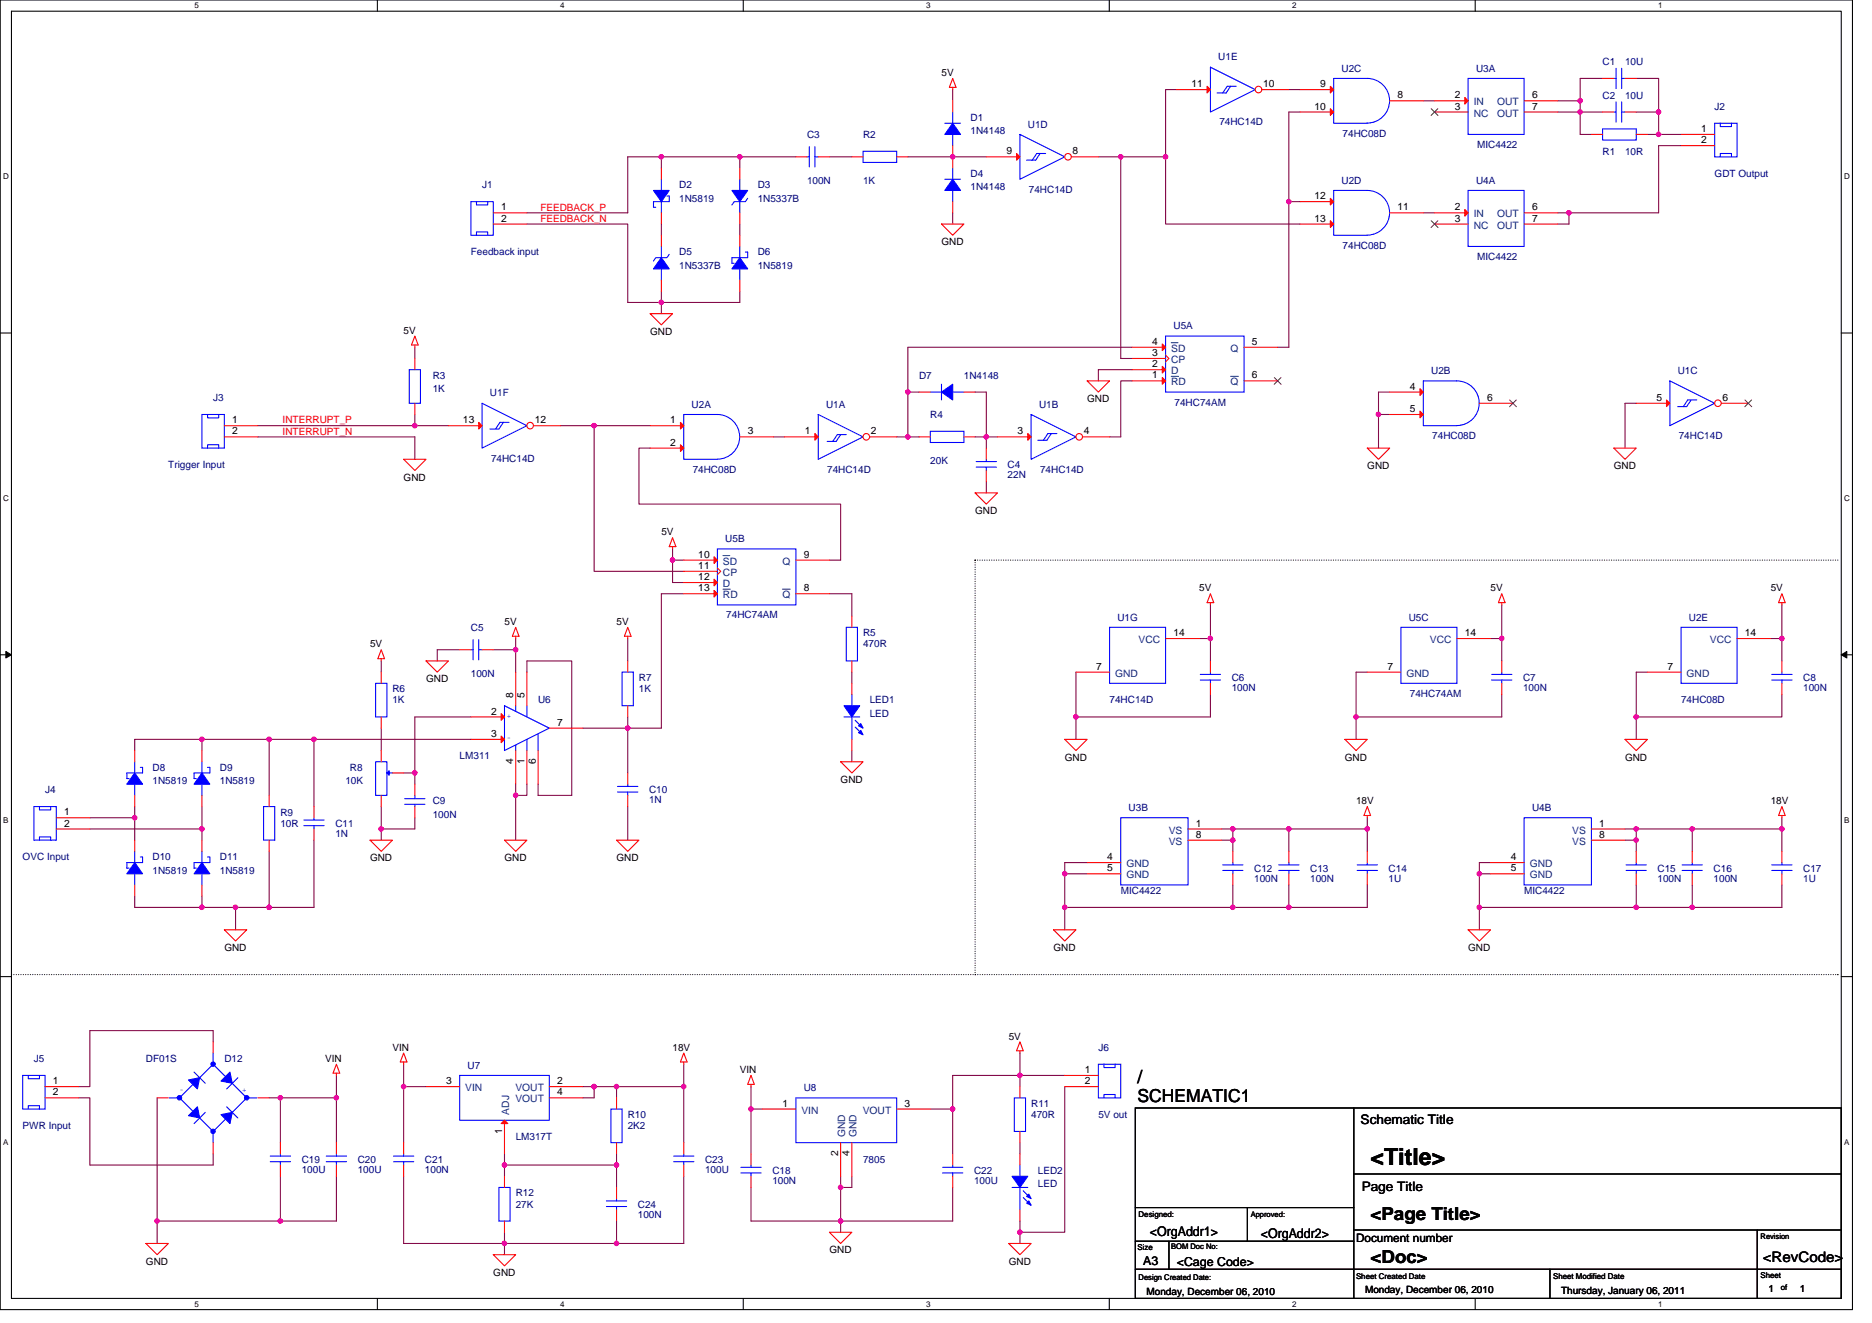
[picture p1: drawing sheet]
<svg xmlns="http://www.w3.org/2000/svg" width="297mm" height="210mm" viewBox="0 0 297 210" stroke-linecap="round" stroke-linejoin="round" font-family="sans-serif">
<path d="M0 0h293.9v207.9h-293.9zM1.8 1.8h290.4v204.3h-290.4z" fill="none" stroke="#000" stroke-width=".17"/>
<g fill="#fff">
<path d="M30.8 .2h.7v1.4h-.7z"/>
<path d="M30.8 206.3h.7v1.4h-.7z"/>
</g>
<path d="M59.9 0v1.8M59.9 206.1v1.8" fill="none" stroke="#000" stroke-width=".17"/>
<g fill="#fff">
<path d="M88.9 .2h.7v1.4h-.7z"/>
<path d="M88.9 206.3h.7v1.4h-.7z"/>
</g>
<path d="M117.9 0v1.8M117.9 206.1v1.8" fill="none" stroke="#000" stroke-width=".17"/>
<g fill="#fff">
<path d="M147 .2h.7v1.4h-.7z"/>
<path d="M147 206.3h.7v1.4h-.7z"/>
</g>
<path d="M176 0v1.8M176 206.1v1.8" fill="none" stroke="#000" stroke-width=".17"/>
<g fill="#fff">
<path d="M205 .2h.7v1.4h-.7z"/>
<path d="M205 206.3h.7v1.4h-.7z"/>
</g>
<path d="M234.1 0v1.8M234.1 206.1v1.8" fill="none" stroke="#000" stroke-width=".17"/>
<g fill="#fff">
<path d="M263.1 .2h.7v1.4h-.7z"/>
<path d="M263.1 206.3h.7v1.4h-.7z"/>
<path d="M.5 27.3h.9v1.4h-.9z"/>
<path d="M292.6 27.3h.9v1.4h-.9z"/>
<path d="M.5 78.4h.9v1.4h-.9z"/>
<path d="M292.6 78.4h.9v1.4h-.9z"/>
</g>
<path d="M0 52.9h1.8M292.2 52.9h1.7" fill="none" stroke="#000" stroke-width=".17"/>
<g fill="#fff">
<path d="M.5 129.5h.8v1.4h-.8z"/>
<path d="M292.6 129.5h.9v1.4h-.9z"/>
</g>
<path d="M0 103.9h1.8M292.2 103.9h1.7" fill="none" stroke="#000" stroke-width=".17"/>
<path d="M.9 103.4l.9 .5-.9 .5zM292.2 103.9l.8-.5v1z" fill="#000" stroke="#000" stroke-width=".16"/>
<g fill="#fff">
<path d="M.5 180.5h.8v1.4h-.8z"/>
<path d="M292.6 180.5h.9v1.4h-.9z"/>
</g>
<g fill="none" stroke="#000" stroke-width=".17">
<path d="M0 155h1.8M292.2 155h1.7M180.1 175.9h112.1v30.2h-112.1zM214.8 175.9v30.2M180.1 197h34.7M180.1 191.7h34.7M185.5 197v4.4M197.9 191.7v5.3M214.8 186.3h77.4M214.8 195.2h77.4M278.8 195.2v10.9M180.1 201.4h112.1"/>
<path d="M245.9 201.4v4.7"/>
</g>
<path d="M154.7 88.9h.1M154.7 88.9v65.8M291.6 88.9h-136.9M1.8 154.7h289.8M154.7 154.7h.1M291.6 154.7h.1" fill="none" stroke="#000" stroke-width=".17" stroke-dasharray="0 .3"/>
<g fill="none" stroke="#800040" stroke-width=".17">
<path d="M151.2 14.2v1.8M186.7 14.2h-1.7v10.7h-7.2M204.5 14.2h1.8M206.3 17.8h-1.8v14.2M225.8 16h1.8M247.2 16h3.5M247.2 17.8h7.1M250.7 16v5.3h1.8M254.3 12.4h-3.6v3.6M259.6 12.4h3.6v5.4M259.6 17.8h3.6M263.2 17.8v3.5"/>
<path d="M83.6 35.6h16v12.4h5.3M104.9 24.9h12.5M104.9 35.6v1.7M104.9 24.9v1.8M104.9 24.9h-5.3v8.9h-16M117.4 24.9h8.9M117.4 24.9v1.8M117.4 35.6v1.7M131.6 24.9h3.6M144.1 24.9h12.4M151.2 33.8v1.8M174.3 24.9h3.5"/>
<path d="M177.8 24.9v32h1.8M185 24.9v10.7h21.3M204.5 32h1.8M204.5 32v23.1h-1.8M225.8 33.8h1.8M247.2 33.8h1.8v1.8h-1.8M261.4 21.3h1.8M263.2 21.3h3.5M266.7 23.1h-3.5v10.7h-14.2M65.8 55.1v1.8M104.9 48v1.8M104.9 46.2v1.8"/>
<path d="M117.4 46.2v1.8h-12.5M179.6 58.7h-5.3v1.8M179.6 55.1h-35.5v7.1M40.9 69.3h24.9v3.6M40.9 67.6h24.9M65.8 67.6h5.4M65.8 65.8v1.8M88.9 67.6h5.4v23.1h14.2M94.3 67.6h8.9M103.2 71.1h-1.8v8.9h32v8.9h-1.8M122.7 69.3h1.8M142.3 69.3h1.8"/>
<path d="M144.1 69.3h1.7M144.1 62.2v7.1M144.1 62.2h1.7M154.7 62.2h1.8v7.1M154.7 69.3h1.8M156.5 69.3h1.8M156.5 76.5v1.7M156.5 69.3v1.8M179.6 60.5h-1.8v8.8h-1.7M218.7 65.8h1.8M218.7 65.8v5.3M220.5 62.2h-1.8v3.6"/>
<path d="M259.6 64h-1.8v7.1M106.7 87.1v1.8M106.7 88.9h1.8M106.7 88.9v3.6h1.8M108.5 94.2h-3.6v21.4h-5.3M131.6 94.2h3.6v3.6M192.1 96v5.3M238.3 96v5.3M282.7 96v5.3M21.4 119.1v-1.8h10.6v1.8M32 117.3h10.7M42.7 117.3v8.9"/>
<path d="M42.7 117.3h7.1M49.8 117.3v10.7M49.8 117.3h24.9M60.5 115.6v3.5M60.5 104.9v1.8M72.9 103.1h-3.5v1.8M74.7 113.8h-8.9v8.9M78.3 103.1h3.5M81.8 101.3v1.8M81.8 103.1v3.6M83.6 106.7v-1.8h7.1v21.3h-5.3v-1.7M92.5 115.6h7.1"/>
<path d="M99.6 115.6v7.1M99.6 101.3v3.6M99.6 113.8v1.8M135.2 106.7v1.8M135.2 119.1v1.8M170.7 106.7v7.1M170.7 113.8v3.5M190.3 101.3h1.8M192.1 110.2v3.6h-21.4M192.1 101.3v3.6M215.2 113.8v3.5M217 106.7h-1.8v7.1"/>
<path d="M236.5 101.3h1.8M238.3 110.2v3.6h-23.1M238.3 101.3v3.6M259.6 113.8v3.5M261.4 106.7h-1.8v7.1M281 101.3h1.7M282.7 110.2v3.6h-23.1M282.7 101.3v3.6M21.4 129.8v3.5M21.4 128v1.8h-7.1M32 131.6v1.7M32 128v3.6h-17.7"/>
<path d="M42.7 135.1v8.9M49.8 133.3v10.7h-7.1M60.5 131.6v1.7M60.5 128v3.6M64 122.7h1.8M65.8 122.7v1.8M65.8 129.8v1.8h-5.3M81.8 126.2v7.1M81.8 124.5v1.7M83.6 124.5v1.7h-1.8M99.6 128v5.3M168.9 138.7h3.6"/>
<path d="M168.9 138.7v5.3M172.5 136.9h-3.6v1.8M193.8 133.3h1.8M193.8 131.6h1.8M195.6 131.6h8.9M195.6 131.6v1.7M195.6 133.4v1.7M204.5 131.6h12.5v3.5M204.5 131.6v3.5M217 129.8v1.8M234.7 138.7h1.8M234.7 138.7v5.3"/>
<path d="M236.5 136.9h-1.8v1.8M257.8 133.3h1.8M257.8 131.6h1.8M259.6 133.4v1.7M259.6 131.6v1.7M259.6 131.6h8.9M268.5 131.6v3.5M268.5 131.6h14.2M282.7 129.8v1.8M282.7 131.6v3.5M21.4 142.2v1.8h10.6M32 142.2v1.8"/>
<path d="M32 144h5.4v3.6M37.4 144h5.3M168.9 144v3.6M168.9 144h26.7M195.6 140.5v3.5M195.6 144h8.9M204.5 140.5v3.5M217 140.5v3.5h-12.5M234.7 144v3.6M234.7 144h24.9M259.6 140.5v3.5M259.6 144h8.9"/>
<path d="M268.5 140.5v3.5M282.7 140.5v3.5h-14.2M12.5 174.2h1.8v10.7h19.5v-1.8M24.9 174.2v19.6M33.8 165.4v-1.8h-19.5v8.9h-1.8M42.7 174.2h1.8v7.2M44.5 174.2h8.9M53.4 174.2v7.2M53.4 170.7v3.5M64 172.5v8.9M64 168.9v3.6M64 172.5h3.6"/>
<path d="M92.5 172.5h1.8M94.3 172.5v1.7h-1.8M94.3 172.5h3.5M97.8 172.5h10.7M97.8 172.5v1.7M108.5 172.5v8.9M108.5 168.9v3.6M119.2 176v7.1M119.2 172.5v3.5M119.2 176h1.7M147.6 176h3.6M151.2 176v7.1"/>
<path d="M161.8 172.5v-1.8h-10.6v5.3M161.8 167.1v3.6h7.1M168.9 172.5v23.1h-7.1M24.9 193.8v3.6M44.5 186.7v7.1h-19.6M53.4 186.7v7.1h-8.9M64 186.7v10.7h16M80 197.4h17.8M80 197.4v1.7M80 183.1v1.8M80 195.6v1.8M80 184.9h17.8"/>
<path d="M80 184.9v1.8M97.8 184.9v3.6M97.8 193.8v3.6M97.8 183.1v1.8M108.5 186.7v10.7h-10.7M119.2 188.5v5.3h14.2M133.4 193.8v1.8M133.4 186.7v1.8M133.4 188.5v5.3M135.2 186.7v1.8h-1.8M151.2 188.5v5.3h-17.8M161.8 181.4v1.7"/>
<path d="M161.8 195.6v1.8M161.8 193.8v1.8"/>
</g>
<g fill="#f0f" stroke="#f0f" stroke-width=".17">
<circle cx="250.7" cy="16" r=".35"/>
<circle cx="250.7" cy="17.8" r=".35"/>
<circle cx="263.2" cy="17.8" r=".35"/>
<circle cx="248.9" cy="33.8" r=".35"/>
<circle cx="195.6" cy="133.3" r=".35"/>
<circle cx="168.9" cy="138.7" r=".35"/>
<circle cx="195.6" cy="144" r=".35"/>
<circle cx="168.9" cy="144" r=".35"/>
<circle cx="204.5" cy="144" r=".35"/>
<circle cx="216.9" cy="131.6" r=".35"/>
<circle cx="204.5" cy="131.6" r=".35"/>
<circle cx="259.6" cy="133.3" r=".35"/>
<circle cx="282.7" cy="131.6" r=".35"/>
<circle cx="268.5" cy="131.6" r=".35"/>
<circle cx="234.7" cy="138.7" r=".35"/>
<circle cx="259.6" cy="144" r=".35"/>
<circle cx="234.7" cy="144" r=".35"/>
<circle cx="268.5" cy="144" r=".35"/>
<circle cx="259.6" cy="131.6" r=".35"/>
<circle cx="195.6" cy="131.6" r=".35"/>
<circle cx="204.5" cy="32" r=".35"/>
<circle cx="177.8" cy="24.9" r=".35"/>
<circle cx="144" cy="69.3" r=".35"/>
<circle cx="106.7" cy="88.9" r=".35"/>
<circle cx="94.3" cy="67.6" r=".35"/>
<circle cx="151.2" cy="24.9" r=".35"/>
<circle cx="117.4" cy="24.9" r=".35"/>
<circle cx="104.9" cy="48" r=".35"/>
<circle cx="104.9" cy="24.9" r=".35"/>
<circle cx="65.8" cy="67.6" r=".35"/>
<circle cx="42.7" cy="144" r=".35"/>
<circle cx="42.7" cy="117.3" r=".35"/>
<circle cx="32" cy="117.3" r=".35"/>
<circle cx="49.8" cy="117.3" r=".35"/>
<circle cx="37.4" cy="144" r=".35"/>
<circle cx="144" cy="62.2" r=".35"/>
<circle cx="156.5" cy="69.3" r=".35"/>
<circle cx="81.8" cy="126.2" r=".35"/>
<circle cx="81.8" cy="103.1" r=".35"/>
<circle cx="99.6" cy="115.6" r=".35"/>
<circle cx="65.8" cy="122.7" r=".35"/>
<circle cx="60.5" cy="131.6" r=".35"/>
<circle cx="32" cy="144" r=".35"/>
<circle cx="282.7" cy="101.3" r=".35"/>
<circle cx="215.2" cy="113.8" r=".35"/>
<circle cx="259.6" cy="113.8" r=".35"/>
<circle cx="170.7" cy="113.8" r=".35"/>
<circle cx="192.1" cy="101.3" r=".35"/>
<circle cx="238.3" cy="101.3" r=".35"/>
<circle cx="218.7" cy="65.8" r=".35"/>
<circle cx="184.9" cy="24.9" r=".35"/>
<circle cx="263.2" cy="21.3" r=".35"/>
<circle cx="133.4" cy="188.5" r=".35"/>
<circle cx="119.2" cy="176" r=".35"/>
<circle cx="151.2" cy="176" r=".35"/>
<circle cx="94.3" cy="172.5" r=".35"/>
<circle cx="108.5" cy="172.5" r=".35"/>
<circle cx="97.8" cy="172.5" r=".35"/>
<circle cx="64" cy="172.5" r=".35"/>
<circle cx="97.8" cy="197.3" r=".35"/>
<circle cx="80" cy="197.3" r=".35"/>
<circle cx="133.4" cy="193.8" r=".35"/>
<circle cx="24.9" cy="193.8" r=".35"/>
<circle cx="44.5" cy="193.8" r=".35"/>
<circle cx="53.4" cy="174.2" r=".35"/>
<circle cx="44.5" cy="174.2" r=".35"/>
<circle cx="97.8" cy="184.9" r=".35"/>
<circle cx="80" cy="184.9" r=".35"/>
<circle cx="161.8" cy="170.7" r=".35"/>
<circle cx="32" cy="131.6" r=".35"/>
<circle cx="21.4" cy="129.8" r=".35"/>
<circle cx="161.8" cy="195.6" r=".35"/>
</g>
<g fill="none" stroke="#f00" stroke-width=".17">
<path d="M151.2 12.4l.5 1.5h-1.1zM151.2 13.9v.3M149.4 35.6h3.5l-1.7 1.7zM65.8 53.3l.6 1.5h-1.1zM65.8 54.8v.3M103.2 49.8h3.5l-1.8 1.8zM64 72.9h3.6l-1.8 1.8zM124.5 69.3h5.3M154.7 78.2h3.6l-1.8 1.8zM172.5 60.5h3.6l-1.8 1.7zM217 71.1h3.5l-1.8 1.8zM256.1 71.1h3.5l-1.8 1.8z"/>
<path d="M81.8 99.6l.6 1.4h-1.1zM99.6 99.6l.5 1.4h-1zM106.7 85.3l.5 1.5h-1zM106.7 86.8v.3M192.1 94.2l.5 1.5h-1.1zM192.1 95.7v.3M238.3 94.2l.5 1.5h-1zM238.3 95.7v.3M282.7 94.2l.6 1.5h-1.1zM282.7 95.7v.3M21.4 119.1v1.8M60.5 104.5v.4"/>
<path d="M60.5 103.1l.5 1.4h-1zM67.6 104.9h3.6l-1.8 1.8zM81.8 101v.3M99.6 101v.3M168.9 117.3h3.6l-1.8 1.8zM213.4 117.3h3.6l-1.8 1.8zM238.3 104.9v1.8M238.3 108.5v1.7M257.8 117.3h3.6l-1.8 1.8zM21.4 126.2v1.8M58.7 133.3h3.6l-1.8 1.8zM80 133.3h3.6l-1.8 1.8z"/>
<path d="M97.8 133.3h3.6l-1.8 1.8zM133.4 120.9h3.5l-1.7 1.8zM217 129.4v.4M217 128l.5 1.4h-1.1zM282.7 128l.6 1.4h-1.1zM282.7 129.4v.4M35.6 147.6h3.6l-1.8 1.8zM167.2 147.6h3.5l-1.8 1.8zM233 147.6h3.5l-1.8 1.8zM53.4 168.9l.5 1.4h-1.1zM53.4 170.3v.4M64 167.1l.6 1.5h-1.1z"/>
<path d="M64 168.6v.3M108.5 167.1l.5 1.5h-1zM108.5 168.6v.3M119.2 172.1v.4M119.2 170.7l.5 1.4h-1.1zM161.8 165.4l.6 1.4h-1.1zM161.8 166.8v.3M23.2 197.4h3.5l-1.8 1.7zM78.3 199.1h3.5l-1.8 1.8zM131.6 195.6h3.6l-1.8 1.8zM160.1 197.4h3.5l-1.8 1.7z"/>
</g>
<path d="M129.8 65.8l7.1 3.5-7.1 3.6zM133.4 69l-.7 1.1h-1.4M134.3 69h-1.4l-.8 1.1M236.7 107.9h3.2M236.7 107h3.2M238.3 106.7v.3M238.3 107.9v.6M21.4 124.5v1.7M21.4 120.9v1.8M22.3 121.8h.3v.9h-2.5v.9h.4" fill="none" stroke="#00f" stroke-width=".17"/>
<path d="M21.4 122.7l1.2 1.8h-2.5z" fill-rule="evenodd" fill="#00f" stroke="#00f" stroke-width=".17"/>
<path d="M129.3 68.8l.5 .5-.5 .6z" fill="#f00" stroke="#f00" stroke-width=".17"/>
<circle cx="137.5" cy="69.3" r=".52" fill="#fff" stroke="#f00" stroke-width=".17"/>
<g fill="none" stroke="#f00" stroke-width=".17">
<path d="M186.7 14.2h5.4M254.3 17.8h1.8M257.8 17.8h1.8M126.3 24.9h1.8M129.8 24.9h1.8M65.8 56.9v1.8M65.8 64v1.8M103.2 67.6h5.3M103.2 71.1h5.3M117.4 69.3h5.3M138 69.3h4.3M217 106.7h5.3"/>
<path d="M231.2 101.3h5.3M172.5 136.9h5.3M172.5 138.7h5.3M188.5 131.6h5.3M188.5 133.3h5.3M161.8 172.5v1.7M161.8 179.6v1.8M80 186.7v1.8M80 193.8v1.8M108.5 181.4v1.7M108.5 184.9v1.8"/>
</g>
<g fill="none" stroke="#00f" stroke-width=".17">
<path d="M192.1 10.7l7.1 3.5-7.1 3.6zM195.3 13.7l-.7 1.1h-1.5M196.1 13.7h-1.4l-.7 1.1M256.1 17.8h.3M256.4 16.2v3.2M257.3 16.2v3.2M257.3 17.8h.5M128.1 24.9h.3M128.4 23.3v3.2M129.3 23.3v3.2M129.3 24.9h.5M64.9 58.7h1.8v5.3h-1.8z"/>
<path d="M113.8 65.8a3.5 3.5 0 0 1 3.6 3.5 3.5 3.5 0 0 1-3.6 3.6M113.8 65.8h-5.3v7.1h5.3M222.3 99.6h8.9v8.9h-8.9zM177.8 129.8h10.7v10.7h-10.7zM160.9 174.2h1.8v5.4h-1.8zM79.2 188.5h1.7v5.3h-1.7zM106.9 184.4h3.2M106.9 183.5h3.2M108.5 183.1v.4M108.5 184.4v.5"/>
</g>
<g fill="#f00" stroke="#f00" stroke-width=".17">
<path d="M108 67l.5 .6-.5 .5z"/>
<path d="M108 70.6l.5 .5-.5 .5z"/>
<path d="M191.5 13.7l.6 .5-.6 .6z"/>
</g>
<circle cx="199.7" cy="14.2" r=".52" fill="#fff" stroke="#f00" stroke-width=".17"/>
<path d="M200.2 14.2h4.3M158.3 69.3h5.3M32 119.1v1.8M60.5 119.1v1.8M282.7 104.9v1.8M282.7 108.5v1.7M32 126.2v1.8M60.5 126.2v1.8M62.3 122.7h1.7" fill="none" stroke="#f00" stroke-width=".17"/>
<path d="M163.6 65.8l7.1 3.5-7.1 3.6zM166.8 68.8l-.7 1.1h-1.4M167.7 68.8h-1.4l-.7 1.1M281.1 107.9h3.2M281.1 107h3.2M282.7 106.7v.3M282.7 107.9v.6M32 124.5v1.7M32 120.9v1.8M32.9 121.8h.4v.9h-2.5v.9h.4M59.6 120.9h1.8v5.3h-1.8zM61.4 122.7l.3 .3v-.7l-.3 .4h.9" fill="none" stroke="#00f" stroke-width=".17"/>
<path d="M32 122.7l1.3 1.8h-2.5z" fill-rule="evenodd" fill="#00f" stroke="#00f" stroke-width=".17"/>
<path d="M163.1 68.8l.5 .5-.5 .6z" fill="#f00" stroke="#f00" stroke-width=".17"/>
<circle cx="171.2" cy="69.3" r=".52" fill="#fff" stroke="#f00" stroke-width=".17"/>
<g fill="none" stroke="#f00" stroke-width=".17">
<path d="M151.2 16v1.8M78.3 33.8h5.3M78.3 35.6h5.3M135.2 24.9h1.7M142.3 24.9h1.8M151.2 32v1.8M151.2 23.1v3.6M227.6 33.8h5.4M227.6 35.6h5.4M241.8 33.8h5.4M241.8 35.6h5.4M252.5 21.3h1.8"/>
<path d="M259.6 21.3h1.8M179.6 58.7h5.4M179.6 56.9h5.4M179.6 55.1h5.4M185 56.4l.5 .5-.5 .5M197.4 55.1h5.3M71.2 67.6h5.3M145.8 62.2h1.8M145.8 69.3h1.8M152.9 62.2h1.8M152.9 69.3h1.8M171.8 69.3h4.3"/>
<path d="M179.6 60.5h5.4M197.4 60.5h5.3M220.5 62.2h5.3M220.5 65.8h5.3M234.7 64h5.4M60.5 106.7v1.8M60.5 113.8v1.8M135.2 108.5v1.7M135.2 117.3v1.8M261.4 106.7h5.3M275.6 101.3h5.4M49.8 128v1.8"/>
<path d="M49.8 131.6v1.8M99.6 122.7v1.8M99.6 126.2v1.8M195.6 135.1v1.8M195.6 138.7v1.8M204.5 135.1v1.8M204.5 138.7v1.8M282.7 135.1v1.8M282.7 138.7v1.8M120.9 176h5.4M142.3 176h5.3M168.9 170.7h5.4"/>
<path d="M168.9 172.5h5.4M44.5 181.4v1.7M44.5 184.9v1.8M119.2 183.1v1.8M119.2 186.7v1.8M133.4 181.4v5.3M135.2 181.4v5.3M151.2 183.1v1.8M151.2 186.7v1.8M161.8 183.1v1.8M161.8 192v1.8"/>
</g>
<g fill="none" stroke="#00f" stroke-width=".17">
<path d="M149.9 19.6h2.5M151.2 17.8v1.8M74.7 32h3.6v5.3h-3.6zM75.6 32v.5h1.8v-.5M75.6 37.3v-.5h1.8v.5M136.9 24h5.4v1.8h-5.4zM149.9 28.4h2.5M151.2 30.2v1.8M151.2 26.7v1.7M151.2 21.3v1.8M233 30.2h8.8v8.9h-8.8zM254.3 20.4h5.3v1.8h-5.3z"/>
<path d="M185 53.3h12.4v8.9h-12.4zM76.5 64l7.1 3.6-7.1 3.5zM79.9 67l-.7 1.1h-1.5M80.8 67h-1.5l-.7 1.1M147.6 68.5h5.3v1.7h-5.3zM147.6 62.2h1.8M149.4 61v2.5M151.2 62.2h1.7M231.2 60.5a3.5 3.5 0 0 1 3.5 3.5 3.5 3.5 0 0 1-3.5 3.5M231.2 60.5h-5.4v7.1h5.4M266.7 99.6h8.9v8.9h-8.9zM59.6 108.5h1.8v5.3h-1.8z"/>
<path d="M133.9 113.8h2.5M135.2 110.2v1.8M135.2 113.8v3.5M135.7 114.3l1.1 1.1M135.7 115.4l1.1 1.1M48.2 131h3.2M48.2 130.2h3.2M49.8 129.8v.4M49.8 131v.6M98 125.7h3.2M98 124.8h3.2M99.6 124.5v.3"/>
<path d="M99.6 125.7v.5M194 138.2h3.2M194 137.3h3.2M195.6 136.9v.4M195.6 138.2v.5M202.9 138.2h3.2M202.9 137.3h3.2M204.5 136.9v.4M204.5 138.2v.5M281.1 138.2h3.2M281.1 137.3h3.2M282.7 136.9v.4"/>
<path d="M282.7 138.2v.5M126.3 174.2h16v7.2h-16zM174.3 168.9h3.5v5.3h-3.5zM175.2 168.9v.5h1.8v-.5M175.2 174.2v-.5h1.8v.5M42.9 184.4h3.2M42.9 183.5h3.2M44.5 183.1v.4M44.5 184.4v.5M117.6 186.2h3.2M117.6 185.3h3.2M119.2 184.9v.4"/>
<path d="M119.2 186.2v.5M149.6 186.2h3.2M149.6 185.3h3.2M151.2 184.9v.4M151.2 186.2v.5M160.6 188.5h2.5M161.8 184.9v1.8M161.8 188.5v3.5M162.4 189l1 1.1M162.4 190.1l1 1"/>
</g>
<g fill="#00f" stroke="#00f" stroke-width=".17">
<path d="M149.4 62.2l1.8-1.2v2.5z" fill-rule="evenodd"/>
<path d="M160.6 186.7h2.5l-1.3 1.8z" fill-rule="evenodd"/>
<path d="M163.3 190.6l.3 .7-.7-.3z" fill-rule="evenodd"/>
<path d="M163.3 189.5l.3 .7-.7-.3z" fill-rule="evenodd"/>
<path d="M133.9 112h2.5l-1.2 1.8z" fill-rule="evenodd"/>
<path d="M136.6 115.9l.3 .7-.7-.3z" fill-rule="evenodd"/>
<path d="M136.6 114.9l.3 .7-.7-.4z" fill-rule="evenodd"/>
<path d="M151.2 28.4l1.2 1.8h-2.5z" fill-rule="evenodd"/>
<path d="M151.2 19.6l1.2 1.7h-2.5z" fill-rule="evenodd"/>
</g>
<g fill="#f00" stroke="#f00" stroke-width=".17">
<path d="M232.4 33.3l.6 .5-.6 .5z"/>
<path d="M225.3 61.7l.5 .5-.5 .6z"/>
<path d="M225.3 65.3l.5 .5-.5 .5z"/>
<path d="M184.4 58.1l.6 .6-.6 .5z"/>
<path d="M184.4 59.9l.6 .6-.6 .5z"/>
<path d="M184.4 54.6l.6 .5-.6 .5z"/>
<path d="M76 67l.5 .6-.5 .5z"/>
</g>
<path d="M227.1 35l1.1 1.1M228.2 35l-1.1 1.1M202.2 59.9l1.1 1.1M203.3 59.9l-1.1 1.1M239.5 63.5l1.1 1.1M240.6 63.5l-1.1 1.1" fill="none" stroke="#804000" stroke-width=".16"/>
<path d="M185.8 59.7h1.2M185.8 54.4h1.1M195.3 59.7h1.2" fill="none" stroke="#004080" stroke-width=".16"/>
<circle cx="84.1" cy="67.6" r=".52" fill="#fff" stroke="#f00" stroke-width=".17"/>
<g fill="none" stroke="#f00" stroke-width=".17">
<path d="M84.7 67.6h4.2M259.6 64h5.4M108.5 92.5h5.3M108.5 90.7h5.3M108.5 94.2h5.3M108.5 88.9h5.3M113.8 90.1l.6 .6-.6 .5M126.3 88.9h5.3M126.3 94.2h5.3M42.7 126.2v1.8M42.7 133.3v1.8M236.5 136.9h5.3"/>
<path d="M236.5 138.7h5.3M252.5 131.6h5.3M252.5 133.3h5.3"/>
</g>
<path d="M265 60.5l7.1 3.5-7.1 3.6zM268.3 63.5l-.7 1h-1.4M269.2 63.5h-1.4l-.7 1M113.8 87.1h12.5v8.9h-12.5zM41.8 128h1.8v5.3h-1.8zM241.8 129.8h10.7v10.7h-10.7z" fill="none" stroke="#00f" stroke-width=".17"/>
<g fill="#f00" stroke="#f00" stroke-width=".17">
<path d="M113.3 91.9l.5 .6-.5 .5z"/>
<path d="M113.3 93.7l.5 .5-.5 .6z"/>
<path d="M113.3 88.4l.5 .5-.5 .5z"/>
<path d="M264.4 63.5l.6 .5-.6 .5z"/>
</g>
<path d="M114.7 93.5h1.2M114.7 88.2h1.1M124.1 93.5h1.3" fill="none" stroke="#004080" stroke-width=".16"/>
<circle cx="272.6" cy="64" r=".52" fill="#fff" stroke="#f00" stroke-width=".17"/>
<g fill="none" stroke="#f00" stroke-width=".17">
<path d="M206.3 14.2h5.3M206.3 17.8h5.3M220.5 16h5.3M104.9 37.3v1.8M104.9 26.7v1.7M104.9 33.8v1.8M117.4 26.7v1.7M117.4 33.8v1.8M117.4 37.3v1.8M156.5 24.9h5.3M104.9 44.4v1.8M117.4 44.4v1.8"/>
<path d="M273.1 64h4.3M72.9 103.1h1.8M74.7 113.8h5.3M74.7 117.3h5.3M76.5 103.1h1.8M81.8 119.1v5.4M81.8 106.7v5.3M83.6 106.7v5.3M83.6 119.1v5.4M85.4 119.1v5.4M87.2 115.6h5.3M170.7 106.7h5.4"/>
<path d="M185 101.3h5.3M8.9 129.8h5.4M8.9 131.6h5.4M21.4 133.4v1.7M259.6 135.1v1.8M259.6 138.7v1.8M268.5 135.1v1.8M268.5 138.7v1.8M21.4 140.5v1.7M24.9 174.2h1.8M33.8 165.4v1.7M40.9 174.2h1.8"/>
<path d="M33.8 181.4v1.7M53.4 181.4v1.7M53.4 184.9v1.8M64 181.4v1.7M64 184.9v1.8M97.8 188.5v1.7M97.8 192v1.8"/>
</g>
<path d="M276.9 63.5l1.1 1.1M277.9 63.5l-1 1.1" fill="none" stroke="#804000" stroke-width=".16"/>
<g fill="none" stroke="#00f" stroke-width=".17">
<path d="M211.6 12.4h5.3a3.5 3.5 0 0 1 3.6 3.6 3.5 3.5 0 0 1-3.6 3.5l-5.3 .1zM104.9 28.4v1.8M104.9 32v1.8M104.9 39.1v1.8M105.8 31.1h.4v.9h-2.5v.9h.4M117.4 28.4v1.8M117.4 32v1.8M117.4 39.1v1.8M118.6 31.5l-.3 .5h-1.8l-.4 .5M161.8 21.3l7.1 3.6-7.1 3.5zM165 24.4l-.7 1h-1.4M165.9 24.4h-1.4l-.7 1"/>
<path d="M104.9 42.7v1.7M106.2 40.4l-.4 .5h-1.7l-.4 .5M117.4 42.7v1.7M118.3 40h.3v.9h-2.5v.9h.4M176.1 99.6h8.9v8.9h-8.9zM74.7 103.1h.4M75.1 101.5v3.2M76 101.5v3.2M76 103.1h.5M80 112l7.2 3.6-7.2 3.5zM81.8 118.2v.9M81.8 112v.9"/>
<path d="M83.6 117.3v1.8M83.6 112v1.8M85.4 116.5v2.6M5.4 128h3.5v5.3h-3.5zM6.3 133.3v-.5h1.7v.5M6.3 128v.5h1.7v-.5M21.4 138.7v1.8M21.4 135.1v1.8M22.3 136h.3v.9h-2.5v.9h.4M258 138.2h3.2M258 137.3h3.2M259.6 136.9v.4"/>
<path d="M259.6 138.2v.5M266.9 138.2h3.2M266.9 137.3h3.2M268.5 136.9v.4M268.5 138.2v.5M26.9 174.2h1.6M30.8 171.9l-2.3 2.3 2.3 2.4M30.8 170.2l1.8 1.7M31.7 177.4l2.1 2.2 2.2-2.2M31.7 171l2.1-2.1 2.2 2.1M32.6 176.6l-1.8 1.7M33.8 167.1v1.8"/>
<path d="M33.8 179.4v2M36 175.7l1.7 1.7M36.8 171.9l2.4 2.3-2.4 2.4M37.7 171l-1.7 1.8M39.2 174.2h1.6M51.8 184.4h3.2M51.8 183.5h3.2M53.4 183.1v.4M53.4 184.4v.5M62.4 184.4h3.3M62.4 183.5h3.3M64 183.1v.4"/>
<path d="M64 184.4v.5M96.2 191.5h3.2M96.2 190.6h3.2M97.8 190.2v.4M97.8 191.5v.5"/>
</g>
<g fill="#00f" stroke="#00f" stroke-width=".17">
<path d="M116.1 30.2h2.5l-1.2 1.8z" fill-rule="evenodd"/>
<path d="M117.4 40.9l1.2 1.8h-2.5z" fill-rule="evenodd"/>
<path d="M35.1 171.6l1.4-1.4 .3 1.7z" fill-rule="evenodd"/>
<path d="M29.9 177.1l1.4-1.4 .4 1.7z" fill-rule="evenodd"/>
<path d="M35.1 176.9l1.7-.3-.3 1.7z" fill-rule="evenodd"/>
<path d="M29.9 171.4l1.8-.4-.4 1.8z" fill-rule="evenodd"/>
<path d="M104.9 40.9l1.3 1.8h-2.5z" fill-rule="evenodd"/>
<path d="M103.7 30.2h2.5l-1.3 1.8z" fill-rule="evenodd"/>
<path d="M21.4 136.9l1.2 1.8h-2.5z" fill-rule="evenodd"/>
<circle cx="33.8" cy="168.9" r=".35"/>
<circle cx="39.1" cy="174.2" r=".35"/>
<circle cx="28.5" cy="174.2" r=".35"/>
<circle cx="33.8" cy="179.6" r=".35"/>
</g>
<g fill="#f00" stroke="#f00" stroke-width=".17">
<path d="M79.5 113.3l.5 .5-.5 .5z"/>
<path d="M79.5 116.8l.5 .5-.5 .6z"/>
<path d="M211.1 13.7l.5 .5-.5 .6z"/>
<path d="M211.1 17.3l.5 .5-.5 .5z"/>
<path d="M161.3 24.4l.5 .5-.5 .5z"/>
</g>
<circle cx="169.5" cy="24.9" r=".52" fill="#fff" stroke="#f00" stroke-width=".17"/>
<g fill="none" stroke="#f00" stroke-width=".17">
<path d="M227.6 16h5.4M227.6 17.8h5.4M241.8 16h5.4M241.8 17.8h5.4M254.3 12.4h1.8M257.8 12.4h1.8M170 24.9h4.3M206.3 32h5.3M206.3 35.6h5.3M220.5 33.8h5.3M266.7 21.3h5.4M266.7 23.1h5.4"/>
<path d="M35.6 67.6h5.3M35.6 69.3h5.3M156.5 71.1v1.8M156.5 74.7v1.8M135.2 97.8v1.8M99.6 104.9v1.8M99.6 112v1.8M135.2 104.9v1.8M192.1 104.9v1.8M192.1 108.5v1.7M32 133.4v1.7M65.8 128v1.8"/>
<path d="M65.8 124.5v1.7M217 135.1v1.8M217 138.7v1.8M32 140.5v1.7M7.2 172.5h5.3M7.2 174.2h5.3M67.6 172.5h5.3M80 177.8v5.3M87.2 172.5h5.3M87.2 174.2h5.3M97.8 174.2v1.8M97.8 181.4v1.7"/>
</g>
<g fill="none" stroke="#00f" stroke-width=".17">
<path d="M233 12.4h8.8v8.9h-8.8zM256.1 12.4h.3M256.4 10.8v3.3M257.3 10.8v3.3M257.3 12.4h.5M272.1 19.6h3.5v5.3h-3.5zM273 19.6v.5h1.7v-.5M211.6 30.2h5.3a3.5 3.5 0 0 1 3.6 3.6 3.5 3.5 0 0 1-3.6 3.5h-5.3zM273 24.9v-.5h1.7v.5M32 65.8h3.6v5.3h-3.6zM32.9 71.1v-.5h1.8v.5M32.9 65.8v.5h1.8v-.5"/>
<path d="M154.9 74.1h3.2M154.9 73.3h3.2M156.5 72.9v.4M156.5 74.1v.6M134.3 99.6h1.8v5.3h-1.8zM98.7 106.7h1.8v5.3h-1.8zM190.5 107.9h3.2M190.5 107h3.2M192.1 106.7v.3M192.1 107.9v.6M32 138.7v1.8M32 135.1v1.8"/>
<path d="M32.9 136h.4v.9h-2.5v.9h.4M64.2 126.8h3.2M64.2 127.7h3.2M65.8 127.7v.3M65.8 126.2v.6M215.3 138.2h3.3M215.3 137.3h3.3M217 136.9v.4M217 138.2v.5M3.6 170.7h3.6v5.3h-3.6zM4.5 170.7v.5h1.8v-.5M4.5 176v-.5h1.8v.5"/>
<path d="M72.9 170.7h14.3v7.1h-14.3zM96.9 176h1.8v5.4h-1.8z"/>
</g>
<path d="M32 136.9l1.3 1.8h-2.5z" fill-rule="evenodd" fill="#00f" stroke="#00f" stroke-width=".17"/>
<g fill="#f00" stroke="#f00" stroke-width=".17">
<path d="M79.5 178.3l.5-.5 .6 .5z"/>
<path d="M232.4 15.5l.6 .5-.6 .5z"/>
<path d="M211.1 31.5l.5 .5-.5 .5z"/>
<path d="M211.1 35l.5 .6-.5 .5z"/>
</g>
<path d="M227.1 17.3l1.1 1M228.2 17.3l-1.1 1" fill="none" stroke="#804000" stroke-width=".16"/>
<g fill="#f0f" stroke="#f0f" stroke-width=".17">
<circle cx="250.7" cy="16" r=".35"/>
<circle cx="250.7" cy="17.8" r=".35"/>
<circle cx="263.2" cy="17.8" r=".35"/>
<circle cx="248.9" cy="33.8" r=".35"/>
<circle cx="195.6" cy="133.3" r=".35"/>
<circle cx="168.9" cy="138.7" r=".35"/>
<circle cx="195.6" cy="144" r=".35"/>
<circle cx="168.9" cy="144" r=".35"/>
<circle cx="204.5" cy="144" r=".35"/>
<circle cx="216.9" cy="131.6" r=".35"/>
<circle cx="204.5" cy="131.6" r=".35"/>
<circle cx="259.6" cy="133.3" r=".35"/>
<circle cx="282.7" cy="131.6" r=".35"/>
<circle cx="268.5" cy="131.6" r=".35"/>
<circle cx="234.7" cy="138.7" r=".35"/>
<circle cx="259.6" cy="144" r=".35"/>
<circle cx="234.7" cy="144" r=".35"/>
<circle cx="268.5" cy="144" r=".35"/>
<circle cx="259.6" cy="131.6" r=".35"/>
<circle cx="195.6" cy="131.6" r=".35"/>
<circle cx="204.5" cy="32" r=".35"/>
<circle cx="177.8" cy="24.9" r=".35"/>
<circle cx="144" cy="69.3" r=".35"/>
<circle cx="106.7" cy="88.9" r=".35"/>
<circle cx="94.3" cy="67.6" r=".35"/>
<circle cx="151.2" cy="24.9" r=".35"/>
<circle cx="117.4" cy="24.9" r=".35"/>
<circle cx="104.9" cy="48" r=".35"/>
<circle cx="104.9" cy="24.9" r=".35"/>
<circle cx="65.8" cy="67.6" r=".35"/>
<circle cx="42.7" cy="144" r=".35"/>
<circle cx="42.7" cy="117.3" r=".35"/>
<circle cx="32" cy="117.3" r=".35"/>
<circle cx="49.8" cy="117.3" r=".35"/>
<circle cx="37.4" cy="144" r=".35"/>
<circle cx="144" cy="62.2" r=".35"/>
<circle cx="156.5" cy="69.3" r=".35"/>
<circle cx="81.8" cy="126.2" r=".35"/>
<circle cx="81.8" cy="103.1" r=".35"/>
<circle cx="99.6" cy="115.6" r=".35"/>
<circle cx="65.8" cy="122.7" r=".35"/>
<circle cx="60.5" cy="131.6" r=".35"/>
<circle cx="32" cy="144" r=".35"/>
<circle cx="282.7" cy="101.3" r=".35"/>
<circle cx="215.2" cy="113.8" r=".35"/>
<circle cx="259.6" cy="113.8" r=".35"/>
<circle cx="170.7" cy="113.8" r=".35"/>
<circle cx="192.1" cy="101.3" r=".35"/>
<circle cx="238.3" cy="101.3" r=".35"/>
<circle cx="218.7" cy="65.8" r=".35"/>
<circle cx="184.9" cy="24.9" r=".35"/>
<circle cx="263.2" cy="21.3" r=".35"/>
<circle cx="133.4" cy="188.5" r=".35"/>
<circle cx="119.2" cy="176" r=".35"/>
<circle cx="151.2" cy="176" r=".35"/>
<circle cx="94.3" cy="172.5" r=".35"/>
<circle cx="108.5" cy="172.5" r=".35"/>
<circle cx="97.8" cy="172.5" r=".35"/>
<circle cx="64" cy="172.5" r=".35"/>
<circle cx="97.8" cy="197.3" r=".35"/>
<circle cx="80" cy="197.3" r=".35"/>
<circle cx="133.4" cy="193.8" r=".35"/>
<circle cx="24.9" cy="193.8" r=".35"/>
<circle cx="44.5" cy="193.8" r=".35"/>
<circle cx="53.4" cy="174.2" r=".35"/>
<circle cx="44.5" cy="174.2" r=".35"/>
<circle cx="97.8" cy="184.9" r=".35"/>
<circle cx="80" cy="184.9" r=".35"/>
<circle cx="161.8" cy="170.7" r=".35"/>
<circle cx="32" cy="131.6" r=".35"/>
<circle cx="21.4" cy="129.8" r=".35"/>
<circle cx="161.8" cy="195.6" r=".35"/>
</g>
<text font-size="3.7" x="217.5" y="184.8">&lt;Title&gt;</text>
<g font-size="2.8">
<text x="180.5" y="171.8">/</text>
<text x="180.5" y="174.8">SCHEMATIC1</text>
<text x="217.5" y="193.6">&lt;Page Title&gt;</text>
<text x="217.5" y="200.5">&lt;Doc&gt;</text>
</g>
<text font-size="2.3" x="279.7" y="200.3">&lt;RevCode&gt;</text>
<g font-size="2.1">
<text x="215.9" y="178.4">Schematic Title</text>
<text x="216.1" y="189.1">Page Title</text>
<text x="182.5" y="196.2">&lt;OrgAddr1&gt;</text>
<text x="200.1" y="196.4">&lt;OrgAddr2&gt;</text>
</g>
<g font-size="1.9">
<text x="215.2" y="197.1">Document number</text>
<text x="181.4" y="200.7">A3</text>
<text x="186.7" y="200.9">&lt;Cage Code&gt;</text>
</g>
<g font-size="1.6" fill="#000080">
<text x="193.3" y="9.6">U1E</text>
<text x="212.9" y="11.4">U2C</text>
<text x="234.2" y="11.4">U3A</text>
<text x="254.3" y="10.3">C1</text>
<text x="257.8" y="10.3">10U</text>
<text x="254.3" y="15.6">C2</text>
<text x="257.8" y="15.6">10U</text>
<text x="272.1" y="17.4">J2</text>
<text x="128.1" y="21.9">C3</text>
<text x="136.9" y="21.9">R2</text>
<text x="154" y="19.2">D1</text>
<text x="154" y="21.3">1N4148</text>
<text x="163.1" y="20.3">U1D</text>
<text x="193.5" y="19.9">74HC14D</text>
<text x="213" y="21.7">74HC08D</text>
<text x="234.4" y="23.5">MIC4422</text>
<text x="76.5" y="29.9">J1</text>
<text x="107.8" y="29.9">D2</text>
<text x="120.2" y="29.9">D3</text>
<text x="128.1" y="29.1">100N</text>
<text x="136.9" y="29.1">1K</text>
<text x="154" y="28.1">D4</text>
<text x="212.9" y="29.1">U2D</text>
<text x="234.2" y="29.1">U4A</text>
<text x="254.3" y="24.5">R1</text>
<text x="257.8" y="24.5">10R</text>
<text x="272.1" y="28.1">GDT Output</text>
<text x="107.8" y="32">1N5819</text>
<text x="120.2" y="32">1N5337B</text>
<text x="154" y="30.2">1N4148</text>
<text x="163.3" y="30.6">74HC14D</text>
<text x="74.7" y="40.5">Feedback input</text>
<text x="107.8" y="40.5">D5</text>
<text x="120.2" y="40.5">D6</text>
<text x="213" y="39.5">74HC08D</text>
<text x="234.4" y="41.3">MIC4422</text>
<text x="107.8" y="42.7">1N5337B</text>
<text x="120.2" y="42.7">1N5819</text>
<text x="186.2" y="52.3">U5A</text>
<text x="227.1" y="59.4">U2B</text>
<text x="266.2" y="59.4">U1C</text>
<text x="33.8" y="63.6">J3</text>
<text x="68.7" y="60.1">R3</text>
<text x="68.7" y="62.2">1K</text>
<text x="77.7" y="62.9">U1F</text>
<text x="109.7" y="64.7">U2A</text>
<text x="131.1" y="64.7">U1A</text>
<text x="145.8" y="60.1">D7</text>
<text x="152.9" y="60.1">1N4148</text>
<text x="164.9" y="64.7">U1B</text>
<text x="186.4" y="64.4">74HC74AM</text>
<text x="147.6" y="66.3">R4</text>
<text x="227.3" y="69.7">74HC08D</text>
<text x="266.4" y="69.7">74HC14D</text>
<text x="26.7" y="74.3">Trigger Input</text>
<text x="77.9" y="73.3">74HC14D</text>
<text x="109.9" y="75">74HC08D</text>
<text x="131.3" y="75">74HC14D</text>
<text x="147.6" y="73.6">20K</text>
<text x="159.9" y="74.3">C4</text>
<text x="159.9" y="75.9">22N</text>
<text x="165" y="75">74HC14D</text>
<text x="115.1" y="86">U5B</text>
<text x="74.7" y="100.1">C5</text>
<text x="115.2" y="98.1">74HC74AM</text>
<text x="136.9" y="101">R5</text>
<text x="177.3" y="98.5">U1G</text>
<text x="223.5" y="98.5">U5C</text>
<text x="268" y="98.5">U2E</text>
<text x="74.7" y="107.4">100N</text>
<text x="136.9" y="102.8">470R</text>
<text x="62.3" y="109.9">R6</text>
<text x="62.3" y="111.7">1K</text>
<text x="85.4" y="111.7">U6</text>
<text x="101.4" y="108.1">R7</text>
<text x="101.4" y="109.9">1K</text>
<text x="138" y="111.7">LED1</text>
<text x="138" y="113.8">LED</text>
<text x="176.1" y="111.7">74HC14D</text>
<text x="195.4" y="108.1">C6</text>
<text x="195.4" y="109.7">100N</text>
<text x="223.7" y="110.6">74HC74AM</text>
<text x="241.7" y="108.1">C7</text>
<text x="241.7" y="109.7">100N</text>
<text x="266.7" y="111.7">74HC08D</text>
<text x="286.1" y="108.1">C8</text>
<text x="286.1" y="109.7">100N</text>
<text x="7.2" y="125.9">J4</text>
<text x="24.2" y="122.3">D8</text>
<text x="24.2" y="124.5">1N5819</text>
<text x="34.9" y="122.3">D9</text>
<text x="34.9" y="124.5">1N5819</text>
<text x="54.8" y="124.5">10K</text>
<text x="55.5" y="122.3">R8</text>
<text x="72.9" y="120.5">LM311</text>
<text x="103" y="125.9">C10</text>
<text x="44.5" y="129.4">R9</text>
<text x="44.5" y="131.2">10R</text>
<text x="53.2" y="131.2">C11</text>
<text x="68.7" y="127.7">C9</text>
<text x="68.7" y="129.8">100N</text>
<text x="103" y="127.5">1N</text>
<text x="179.1" y="128.7">U3B</text>
<text x="243.1" y="128.7">U4B</text>
<text x="3.6" y="136.5">OVC Input</text>
<text x="24.2" y="136.5">D10</text>
<text x="34.9" y="136.5">D11</text>
<text x="53.2" y="132.8">1N</text>
<text x="24.2" y="138.7">1N5819</text>
<text x="34.9" y="138.7">1N5819</text>
<text x="177.8" y="141.9">MIC4422</text>
<text x="199" y="138.3">C12</text>
<text x="199" y="139.9">100N</text>
<text x="207.9" y="138.3">C13</text>
<text x="207.9" y="139.9">100N</text>
<text x="220.3" y="138.3">C14</text>
<text x="220.3" y="139.9">1U</text>
<text x="241.8" y="141.9">MIC4422</text>
<text x="263" y="138.3">C15</text>
<text x="263" y="139.9">100N</text>
<text x="271.9" y="138.3">C16</text>
<text x="271.9" y="139.9">100N</text>
<text x="286.1" y="138.3">C17</text>
<text x="286.1" y="139.9">1U</text>
<text x="174.3" y="166.8">J6</text>
<text x="5.4" y="168.6">J5</text>
<text x="23.2" y="168.6">DF01S</text>
<text x="35.6" y="168.6">D12</text>
<text x="74.2" y="169.6">U7</text>
<text x="127.5" y="173.2">U8</text>
<text x="3.6" y="179.2">PWR Input</text>
<text x="99.6" y="177.4">R10</text>
<text x="99.6" y="179.2">2K2</text>
<text x="163.6" y="175.7">R11</text>
<text x="163.6" y="177.4">470R</text>
<text x="174.3" y="177.4">5V out</text>
<text x="47.9" y="184.6">C19</text>
<text x="56.8" y="184.6">C20</text>
<text x="67.4" y="184.6">C21</text>
<text x="81.8" y="181">LM317T</text>
<text x="111.9" y="184.6">C23</text>
<text x="136.9" y="184.6">7805</text>
<text x="47.9" y="186.2">100U</text>
<text x="56.8" y="186.2">100U</text>
<text x="67.4" y="186.2">100N</text>
<text x="81.8" y="189.9">R12</text>
<text x="81.8" y="191.7">27K</text>
<text x="101.2" y="191.7">C24</text>
<text x="111.9" y="186.2">100U</text>
<text x="122.6" y="186.3">C18</text>
<text x="122.6" y="187.9">100N</text>
<text x="154.6" y="186.3">C22</text>
<text x="154.6" y="187.9">100U</text>
<text x="164.7" y="186.3">LED2</text>
<text x="164.7" y="188.5">LED</text>
<text x="101.2" y="193.3">100N</text>
</g>
<g font-size="1.6">
<text x="149.4" y="12.1">5V</text>
<text x="189" y="13.8">11</text>
<text x="200.4" y="13.8">10</text>
<text x="208.6" y="17.4">10</text>
<text x="209.5" y="13.8">9</text>
<text x="221.8" y="15.6">8</text>
<text x="230.8" y="15.6">2</text>
<text x="230.8" y="17.4">3</text>
<text x="243.1" y="15.6">6</text>
<text x="243.1" y="17.4">7</text>
<text x="269.9" y="21">1</text>
<text x="269.9" y="22.7">2</text>
<text x="159.7" y="24.5">9</text>
<text x="170.2" y="24.5">8</text>
<text x="79.5" y="33.4">1</text>
<text x="79.5" y="35.2">2</text>
<text x="208.6" y="31.6">12</text>
<text x="208.6" y="35.2">13</text>
<text x="221.8" y="33.4">11</text>
<text x="230.8" y="33.4">2</text>
<text x="230.8" y="35.2">3</text>
<text x="243.1" y="33.4">6</text>
<text x="243.1" y="35.2">7</text>
<text x="149.4" y="38.9">GND</text>
<text x="64" y="53">5V</text>
<text x="103.2" y="53.1">GND</text>
<text x="182.8" y="58.3">2</text>
<text x="182.8" y="56.5">3</text>
<text x="182.8" y="54.7">4</text>
<text x="198.6" y="54.7">5</text>
<text x="172.5" y="63.8">GND</text>
<text x="182.8" y="60.1">1</text>
<text x="198.6" y="60.1">6</text>
<text x="223.7" y="61.8">4</text>
<text x="223.7" y="65.4">5</text>
<text x="236" y="63.6">6</text>
<text x="262.8" y="63.6">5</text>
<text x="273.3" y="63.6">6</text>
<text x="36.8" y="67.2">1</text>
<text x="36.8" y="69">2</text>
<text x="73.5" y="67.2">13</text>
<text x="84.9" y="67.2">12</text>
<text x="106.4" y="67.2">1</text>
<text x="106.4" y="70.7">2</text>
<text x="118.6" y="69">3</text>
<text x="127.7" y="69">1</text>
<text x="138.2" y="69">2</text>
<text x="161.5" y="69">3</text>
<text x="172" y="69">4</text>
<text x="64" y="76.3">GND</text>
<text x="217" y="74.5">GND</text>
<text x="256.1" y="74.5">GND</text>
<text x="154.7" y="81.6">GND</text>
<text x="104.9" y="85">5V</text>
<text x="110.8" y="88.5">10</text>
<text x="127.5" y="88.5">9</text>
<text x="110.8" y="92.1">12</text>
<text x="110.8" y="90.3">11</text>
<text x="110.8" y="93.9">13</text>
<text x="127.5" y="93.9">8</text>
<text x="190.3" y="93.9">5V</text>
<text x="236.5" y="93.9">5V</text>
<text x="281" y="93.9">5V</text>
<text x="80" y="99.2">5V</text>
<text x="97.8" y="99.2">5V</text>
<text x="186.2" y="101">14</text>
<text x="232.4" y="101">14</text>
<text x="276.9" y="101">14</text>
<text x="58.7" y="102.8">5V</text>
<text x="173.9" y="106.3">7</text>
<text x="220.2" y="106.3">7</text>
<text x="264.6" y="106.3">7</text>
<text x="67.6" y="108.3">GND</text>
<text x="77.9" y="113.4">2</text>
<text x="81.4" y="110.8" transform="rotate(-90 81.4 110.8)">8</text>
<text x="83.2" y="110.8" transform="rotate(-90 83.2 110.8)">5</text>
<text x="77.9" y="117">3</text>
<text x="88.4" y="115.2">7</text>
<text x="81.4" y="121.3" transform="rotate(-90 81.4 121.3)">4</text>
<text x="83.2" y="121.3" transform="rotate(-90 83.2 121.3)">1</text>
<text x="85" y="121.3" transform="rotate(-90 85 121.3)">6</text>
<text x="133.4" y="124.3">GND</text>
<text x="168.9" y="120.7">GND</text>
<text x="213.4" y="120.7">GND</text>
<text x="257.8" y="120.7">GND</text>
<text x="10.2" y="129.4">1</text>
<text x="10.2" y="131.2">2</text>
<text x="189.8" y="131.2">1</text>
<text x="215.2" y="127.7">18V</text>
<text x="253.8" y="131.2">1</text>
<text x="281" y="127.7">18V</text>
<text x="58.7" y="136.7">GND</text>
<text x="80" y="136.7">GND</text>
<text x="97.8" y="136.7">GND</text>
<text x="175.7" y="136.5">4</text>
<text x="189.8" y="133">8</text>
<text x="239.7" y="136.5">4</text>
<text x="253.8" y="133">8</text>
<text x="175.7" y="138.3">5</text>
<text x="239.7" y="138.3">5</text>
<text x="35.6" y="150.9">GND</text>
<text x="167.2" y="150.9">GND</text>
<text x="233" y="150.9">GND</text>
<text x="62.3" y="166.8">VIN</text>
<text x="106.7" y="166.8">18V</text>
<text x="160.1" y="165">5V</text>
<text x="8.4" y="172.1">1</text>
<text x="8.4" y="173.9">2</text>
<text x="51.6" y="168.6">VIN</text>
<text x="70.8" y="172.1">3</text>
<text x="88.4" y="172.1">2</text>
<text x="88.4" y="173.9">4</text>
<text x="117.4" y="170.3">VIN</text>
<text x="172.1" y="170.3">1</text>
<text x="172.1" y="172.1">2</text>
<text x="79.7" y="180" transform="rotate(-90 79.7 180)">1</text>
<text x="124.1" y="175.6">1</text>
<text x="143.5" y="175.6">3</text>
<text x="133" y="183.5" transform="rotate(-90 133 183.5)">2</text>
<text x="134.8" y="183.5" transform="rotate(-90 134.8 183.5)">4</text>
<text x="23.2" y="200.7">GND</text>
<text x="78.3" y="202.5">GND</text>
<text x="131.6" y="198.9">GND</text>
<text x="160.1" y="200.7">GND</text>
<text x="181.9" y="205.5">Monday, December 06, 2010</text>
<text x="216.6" y="205.2">Monday, December 06, 2010</text>
<text x="247.7" y="205.4">Thursday, January 06, 2011</text>
<text x="280.6" y="205">1</text>
<text x="285.6" y="205">1</text>
</g>
<g font-size="1.6" fill="#004080">
<text x="233.8" y="16.7">IN</text>
<text x="237.6" y="16.7">OUT</text>
<text x="233.8" y="18.5">NC</text>
<text x="237.6" y="18.5">OUT</text>
<text x="233.8" y="34.5">IN</text>
<text x="237.6" y="34.5">OUT</text>
<text x="233.8" y="36.3">NC</text>
<text x="237.6" y="36.3">OUT</text>
<text x="185.8" y="59.4">D</text>
<text x="185.8" y="57.6">CP</text>
<text x="185.8" y="55.8">SD</text>
<text x="195.3" y="55.8">Q</text>
<text x="185.8" y="61.2">RD</text>
<text x="195.3" y="61.2">Q</text>
<text x="114.7" y="89.6">SD</text>
<text x="124.1" y="89.6">Q</text>
<text x="114.7" y="93.2">D</text>
<text x="114.7" y="91.4">CP</text>
<text x="114.7" y="95">RD</text>
<text x="124.1" y="95">Q</text>
<text x="176.9" y="107.4">GND</text>
<text x="180.7" y="102.1">VCC</text>
<text x="223.2" y="107.4">GND</text>
<text x="226.9" y="102.1">VCC</text>
<text x="267.6" y="107.4">GND</text>
<text x="271.3" y="102.1">VCC</text>
<text x="178.7" y="137.6">GND</text>
<text x="185.5" y="132.3">VS</text>
<text x="185.5" y="134.1">VS</text>
<text x="242.7" y="137.6">GND</text>
<text x="249.5" y="132.3">VS</text>
<text x="249.5" y="134.1">VS</text>
<text x="178.7" y="139.4">GND</text>
<text x="242.7" y="139.4">GND</text>
<text x="73.8" y="173.2">VIN</text>
<text x="81.8" y="173.2">VOUT</text>
<text x="80.8" y="176.9" transform="rotate(-90 80.8 176.9)">ADJ</text>
<text x="81.8" y="175">VOUT</text>
<text x="127.2" y="176.7">VIN</text>
<text x="136.9" y="176.7">VOUT</text>
<text x="134.1" y="180.5" transform="rotate(-90 134.1 180.5)">GND</text>
<text x="135.9" y="180.5" transform="rotate(-90 135.9 180.5)">GND</text>
</g>
<g font-size="1.6" fill="#f00">
<text x="85.7" y="33.4">FEEDBACK_P</text>
<text x="85.7" y="35.2">FEEDBACK_N</text>
<text x="44.8" y="67.2">INTERRUPT_P</text>
<text x="44.8" y="69">INTERRUPT_N</text>
</g>
<g font-size="1.3">
<text x="30.8" y="1.3">5</text>
<text x="88.9" y="1.3">4</text>
<text x="147" y="1.3">3</text>
<text x="205" y="1.3">2</text>
<text x="263.1" y="1.3">1</text>
<text x=".5" y="28.4">D</text>
<text x="292.6" y="28.4">D</text>
<text x=".5" y="79.5">C</text>
<text x="292.6" y="79.5">C</text>
<text x=".5" y="130.6">B</text>
<text x="292.6" y="130.6">B</text>
<text x=".5" y="181.7">A</text>
<text x="292.6" y="181.7">A</text>
<text x="180.5" y="198.3">Size</text>
<text x="246.5" y="202.9">Sheet Modified Date</text>
<text x="279.4" y="202.8">Sheet</text>
<text x="30.8" y="207.4">5</text>
<text x="88.9" y="207.4">4</text>
<text x="147" y="207.4">3</text>
<text x="205" y="207.4">2</text>
<text x="263.1" y="207.4">1</text>
</g>
<g font-size="1.3" fill="#00f">
<text x="80.4" y="113.9">+</text>
<text x="80.4" y="117.5">-</text>
<text x="28.5" y="173.3">-</text>
<text x="38.4" y="173.3">+</text>
</g>
<g font-size="1.2">
<text x="180.7" y="193.1">Designed:</text>
<text x="198.5" y="193.1">Approved:</text>
<text x="279.4" y="196.7">Revision</text>
<text x="180.7" y="203.1">Design Created Date:</text>
<text x="185.8" y="198.3">BOM Doc No:</text>
<text x="215.2" y="202.9">Sheet Created Date</text>
<text x="282.6" y="204.7">of</text>
</g>
</svg>
